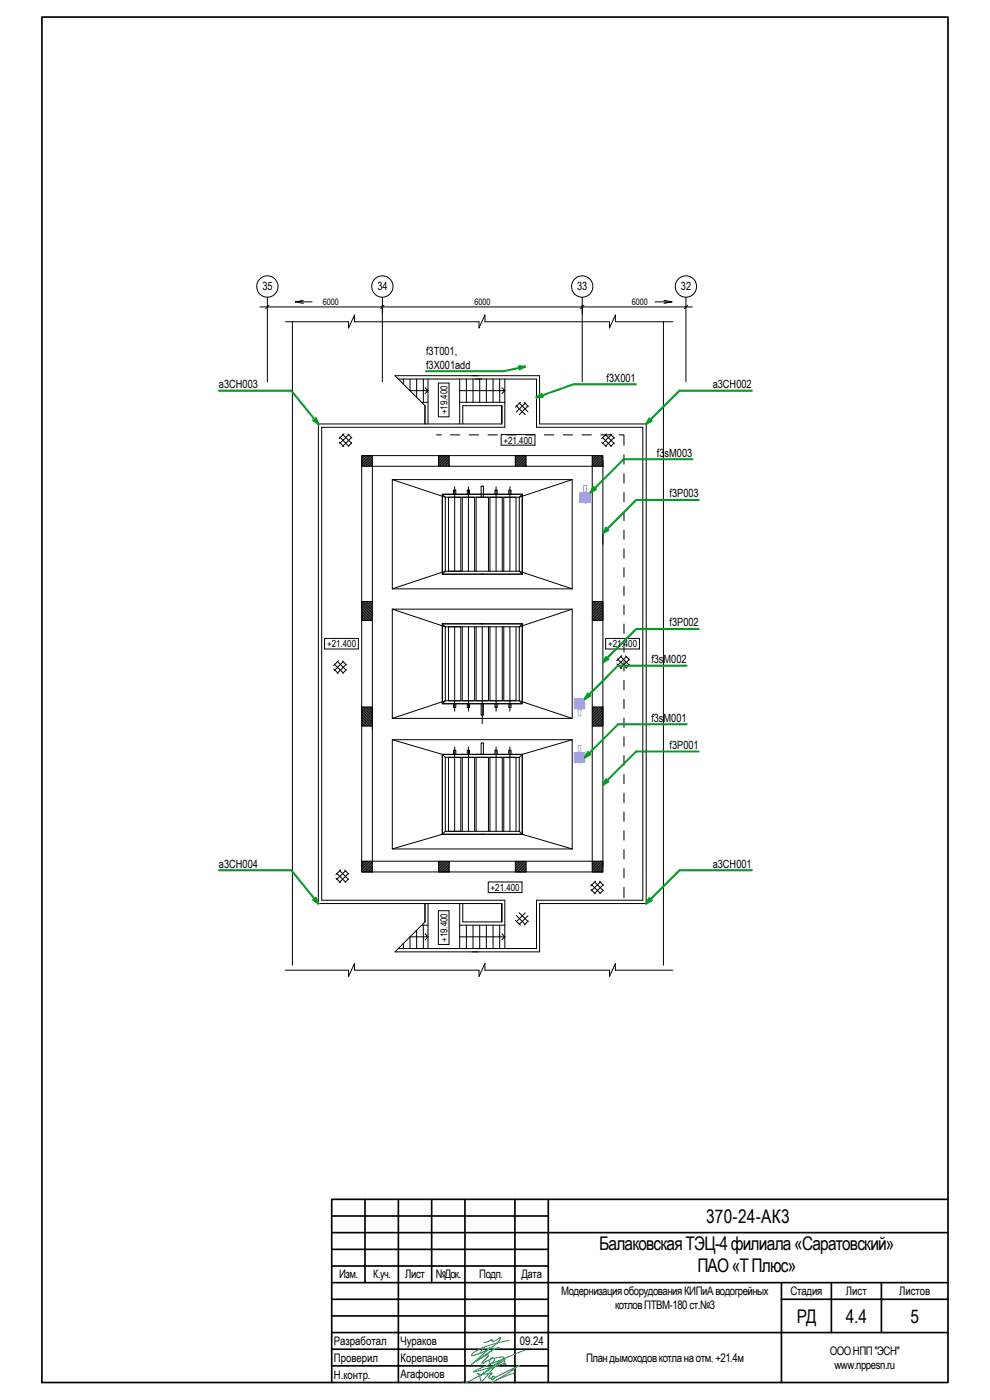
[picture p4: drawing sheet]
<svg xmlns="http://www.w3.org/2000/svg" width="297mm" height="420mm" viewBox="0 0 297 420" stroke-linecap="round" stroke-linejoin="round" font-family="sans-serif">
<g fill="none" stroke="#000" stroke-width=".5">
<path d="M12.6 5.1h271.8v409.8h-271.8zM109.5 359.9v25M119.5 359.9v55M129.5 359.9v25M139.5 359.9v55M154.5 359.9v55M164.5 359.9v55M284.4 359.9h-184.9v55M99.5 364.9h65M99.5 374.9h65M99.5 379.9h65M99.5 369.9h184.9"/>
<path d="M99.5 389.9h65M99.5 399.9h184.9M99.5 394.9h65M99.5 384.9h184.9M234.5 389.9h49.9M234.5 384.9v30M249.4 384.9v15M264.5 384.9v15M99.5 409.9h65M99.5 404.9h65"/>
</g>
<path d="M139 414.6l-.1 .3M147.6 414.9l4.9-2.8 3.4-2.4-5.5 2.8a3.8 3.8 0 0 1-2.6 1 .36 .36 0 0 1 .3-.5 .36 .36 0 0 1 .4 .5 .6 .6 0 0 1-.4 .6 .6 .6 0 0 1-.7-.3l.3-.4-1 .2a1.83 1.83 0 0 1 1-1.5h-.1a7.5 7.5 0 0 1-4.3 .1l.2-.1a1.22 1.22 0 0 1 .6 1.5 .56 .56 0 0 0 .2 .8 .56 .56 0 0 0 .8-.2l1.4-1.7a15.5 15.5 0 0 1 4.8-4.7h.2l.1 .2-3.4 2.3-6.8 4-1.7 .6M152.8 402.4a24.8 24.8 0 0 0-11 3.7l-.3 .7a14.6 14.6 0 0 0 8.4-4.7l.2-.7-2.1 1.2a.32 .32 0 0 1-.4-.2 .32 .32 0 0 1 .1-.4l-1.5 .7-1 .2M154.3 412l-3.8 1.4-3 1.5M157.5 405.2l-13.4 5.4-2.1 1.1 9.7-2.4 .1 .2-.3 .2-.4-.4 .3-.6a.46 .46 0 0 0-.1-.6 .46 .46 0 0 0-.5 0l-7 5 7.4-5.7-.6-.2-3.4 .6a.63 .63 0 0 1 1-.1 .63 .63 0 0 1-.1 1l-1.1 .6-.3-.4 .3-1-2.4 1.3v-.2l2-2.1-.2-.3-3.9 2.1 5.4-3.6 1.9-.6-1.9 .6-6.4 4.4 5.7-5.1-1.2 .4-.9-.3-1.1 1.6" fill="none" stroke="#008080" stroke-width=".3"/>
<g fill="none" stroke="#000" stroke-width=".3">
<path d="M78 92.1h129.7M80.2 89.2v25.4M80.7 91.6l-1 1M85.6 96.6h19v1.8l1.8-3.8v2h37.3v1.8l1.8-3.8v2h37.4v1.8l1.7-3.8v2h17.3M87.7 96.6v193.1M88.6 90.6l2.4 .4M91 90.1l-2.4 .5h5M114.7 89.2v25.4M115.2 91.6l-1 1M174.7 89.2v25.4M175.2 91.6l-1 1M196.6 90.6h5l-2.4 .4"/>
<path d="M199.1 96.6v193.1M199.2 90.1l2.4 .5M205.8 89.2v25.4M206.3 91.6l-1 1M119.5 113.8h41.5v14.4h31.9v142h-31.9v14.5h-41.5M121 113.8v1.5M123 113.8v3.4h5.4l-.8 .9M125 113.8v5.4M127 113.8v6.9M127.6 116.4l.8 .8M128.4 113.8v13.4M131.5 115h3.2v10.1h-3.2z"/>
<path d="M137.9 113.8v13.4M139.9 113.8v6.9M141.9 113.8v6.9M143.9 113.8v6.9M145.9 113.8v6.9M147.9 113.8v6.9M149.9 113.8v6.9M150.6 116.4l.9 .8h-13.6M151.5 113.8v14.4h-55v142h55v14.5M151.5 117.2l-.9 .9M101.8 132.7l1.3 1.3M101.9 131.2l2.7 2.7"/>
<path d="M102.8 130.3l2.7 2.7M103.2 130.2l-1.5 1.5M104.4 130.2l1.2 1.2M104.7 130.4l-2.7 2.7M105.5 132.9l-1 1M105.5 131.3l-2.7 2.6M108.5 136.7h3.2v3.2h-3.2zM108.5 136.7h69.2M108.5 138.2v122M108.8 136.7l-.3 .3M109.3 136.7l-.8 .8M109.7 136.7l-1.2 1.2"/>
<path d="M110.2 136.7l-1.7 1.7M110.7 136.7l-2.2 2.2M111.1 136.7l-2.6 2.6M111.6 136.7l-3.1 3.1M111.7 137.1l-2.8 2.8M111.7 137.5l-2.4 2.4M111.7 138l-1.9 1.9M111.7 138.5l-1.4 1.4M111.7 138.9l-1 1M111.7 139.4l-.5 .5M111.7 139.8l-.1 .1M111.7 139.9h19.9"/>
<path d="M111.7 139.9v118.6h19.9M126.5 120.7h1.9M127.5 127.2v-5.4l-9-9h43.4v14.4h32v144h-32v14.5h-43.4l9-9v-5.5M131 130.5h1.4M131.6 136.7h3.2v3.2h-3.2zM132 136.7l-.4 .5M132.5 136.7l-.9 .9M133 136.7l-1.4 1.4M133.4 136.7l-1.8 1.9M133.9 136.7l-2.3 2.3M134.4 136.7l-2.8 2.8M134.8 136.8l-3.2 3.1"/>
<path d="M134.8 137.2l-2.7 2.7M134.8 137.7l-2.3 2.2M134.8 138.2l-1.8 1.7M134.8 138.6l-1.3 1.3M134.8 139.1l-.9 .8M134.8 139.6l-.4 .3M134.8 139.9h19.8M135.1 130.5h2.8M137.9 120.7h13.6M140.8 130.5h2.8M146.4 130.5h2.8M150.4 130.4h10.1v3.2h-10.1z"/>
<path d="M150.6 127.2h-55.1v144h55.1M150.6 127.2v-5.4v5.4M150.6 121.8h-11.7v5.4M152 130.5h2.9M154.6 136.7h3.2v3.2h-3.2zM154.8 136.7l-.2 .2M154.9 121.7l2.7 2.7M155.3 136.7l-.7 .7M155.7 120.9l2.7 2.7M155.7 136.7l-1.1 1.1M156.1 120.7l-1.4 1.5M156.2 136.7l-1.6 1.6"/>
<path d="M156.7 136.7l-2.1 2.1M157.1 136.7l-2.5 2.5M157.3 120.8l1.2 1.2M157.6 136.7l-3 3M157.6 120.9l-2.7 2.8M157.7 130.5h2.8M157.8 137l-2.9 2.9M157.8 137.4l-2.5 2.5M157.8 137.9l-2 2M157.8 138.4l-1.5 1.5M157.8 138.8l-1.1 1.1M157.8 139.3l-.6 .6"/>
<path d="M157.8 139.7l-.2 .2M157.8 139.9h19.9v118.6h-19.9l-3.2 3.2M158.4 121.8l-2.6 2.7M163.3 130.5h2.9M169 130.5h2.8M174.6 130.5h2.8M177.7 136.7h3.2v3.2h-3.2zM178 136.7l-.3 .4M178.5 136.7l-.8 .8M179 136.7l-1.3 1.3M179.4 136.7l-1.7 1.8M179.9 136.7l-2.2 2.2"/>
<path d="M180.3 130.5h2.8M180.4 136.7l-2.7 2.7M180.6 132.7l1.3 1.3M180.7 131.2l2.7 2.7M180.8 136.7l-3.1 3.2M180.9 137.1l-2.8 2.8M180.9 137.6l-2.3 2.3M180.9 138.1l-1.9 1.8M180.9 138.5l-1.4 1.4M180.9 139l-.9 .9M180.9 139.5l-.5 .4M180.9 139.9h.1"/>
<path d="M180.9 138.2v122M181.6 130.4l2.7 2.7M182 130.2l-1.5 1.5M183.1 130.3l1.2 1.2M183.5 130.4l-2.8 2.7M184.3 131.3l-2.7 2.7M184.3 132.9l-1 1.1M185.8 130.5h1.4v3.2M187.2 136.5v2.8M117.7 143.9h54v32.8M117.7 143.9v32.8l15.9-5.3-.9 .9M117.7 143.9l15.9 5.3-.9-.9"/>
<path d="M132.7 148.3h24v24h-24zM133.6 149.2h22.2v22.2h-22.2zM134.6 149.2h3.7v22.2h-3.7zM136.1 148.3v-1.2h.7v1.2M136.4 146.1v25.3M140.2 148.3v-1.2h.7v1.2M140.5 146.1v25.3M144.4 149.3v-3.4h.6v3.4M148.5 148.3v-1.2h.7v1.2M148.8 146.1v25.3M152.7 148.3v-1.2h.6v1.2M153 146.1v25.3"/>
<path d="M171.7 143.9l-15.9 5.3 .9-.9M187.2 142.1v2.9M187.2 147.8v2.8M187.2 153.4v2.9M187.2 159.1v2.8M117.7 176.7h54M138.7 171.4v-22.2h3.7v22.2M142.9 171.4v-22.2h3.7v22.2M144.4 172.3h.6M147 171.4v-22.2h3.7v22.2M151.2 171.4v-22.2h3.6v22.2M155.8 171.4l.9 .9"/>
<path d="M155.8 171.4l15.9 5.3M187.2 164.7v2.8M187.2 170.3v2.9M187.2 176v2.8M97.4 191.6h10.1v3.2h-10.1zM100.3 199.3l2.7 2.7M101.2 198.4l2.6 2.7M101.6 198.3l-1.5 1.5M102.7 198.4l1.2 1.1M103.1 198.5l-2.8 2.7M103.9 199.4l-2.7 2.6M108.5 186l.2 .2"/>
<path d="M108.5 185.5l.7 .7M108.5 185.1l1.2 1.1M108.5 184.6l1.6 1.6M108.5 184.2l2.1 2M108.5 183.7l2.5 2.5M108.5 183.2l3 3M108.5 180.9l3.2 3.2M108.5 181.4l3.2 3.2M108.5 181.8l3.2 3.2M108.5 182.3l3.2 3.2M108.5 182.8l3.2 3.1M108.6 180.5l3.1 3.1"/>
<path d="M109.1 180.5l2.6 2.7M109.5 180.5l2.2 2.2M110 180.5l1.7 1.7M110.5 180.5l1.2 1.3M110.9 180.5l.8 .8M111.4 180.5l.3 .3M111.7 180.5h-3.2v5.7h3.2M117.7 182.8v32.8l15.9-5.3-.9 .9M117.7 182.8l15.9 5.3-.9-.9M117.7 182.8h54M132.7 187.2h24v24h-24zM133.6 188.1h22.2v22.2h-22.2z"/>
<path d="M134.6 188.1h3.7v22.2h-3.7zM136.4 188.1v25.3M138.7 188.1v22.2h3.7v-22.2M140.5 188.1v25.3M142.9 188.1v22.2h3.7v-22.2M144.4 187.2h.6M144.7 188.1v29.1M147 188.1v22.2h3.7v-22.2M148.8 188.1v25.3M151.2 188.1v22.2h3.6v-22.2M153 188.1v25.3M156.7 187.2l-.9 .9"/>
<path d="M171.7 182.8l-15.9 5.3M171.7 182.8v32.8h-54M177.7 180.5h3.2v5.7h-3.2M178 180.5l-.3 .3M178.5 180.5l-.8 .8M178.9 180.5l-1.2 1.3M179.4 180.5l-1.7 1.7M179.9 180.5l-2.2 2.2M180.3 180.5l-2.6 2.7M180.8 180.5l-3.1 3.1M180.9 180.9l-3.2 3.2M180.9 181.4l-3.2 3.2"/>
<path d="M180.9 181.8l-3.2 3.2M180.9 182.3l-3.2 3.2M180.9 182.8l-3.2 3.1M180.9 183.2l-3 3M180.9 183.7l-2.5 2.5M180.9 186l-.2 .2M180.9 184.2l-2.1 2M180.9 184.6l-1.6 1.6M180.9 185.1l-1.2 1.1M180.9 185.5l-.7 .7M181.7 191.6h10.2v3.2h-10.2zM185.1 199.3l1.4 1.3"/>
<path d="M185.3 197.8l2.7 2.7M186.1 196.9l2.7 2.7M186.5 196.8l-1.4 1.4M187.2 181.6v2.8M187.2 187.3v2.8M187.2 192.9v2.8M187.2 198.6v2.8M187.7 196.8l1.2 1.2M188 197l-2.7 2.7M188.8 197.9l-2.6 2.6M188.8 199.5l-1 1M100.1 200.8l1.4 1.3"/>
<path d="M103.9 201l-1 1M108.5 217.8l.1 .1M108.5 212.2v5.7h3.2M108.5 212.2h3.2v6.7M108.5 217.4l.6 .5M108.5 216.9l1 1M108.5 216.4l1.5 1.5M108.5 216l1.9 1.9M108.5 212.2l3.2 3.2M108.5 212.7l3.2 3.2M108.5 213.2l3.2 3.2M108.5 213.6l3.2 3.2"/>
<path d="M108.5 214.1l3.2 3.2M108.5 214.6l3.2 3.2M108.5 215.5l2.4 2.4M108.5 215l2.9 2.9M108.9 212.2l2.8 2.8M109.4 212.2l2.3 2.3M109.9 212.2l1.8 1.9M110.3 212.2l1.4 1.4M110.8 212.2l.9 .9M111.3 212.2l.4 .5M136.1 211.2v1.1h.7v-1.1M140.2 211.2v1.1h.7v-1.1"/>
<path d="M144.4 211.2v3.4h.6v-3.4M148.5 211.2v1.1h.7v-1.1M152.7 211.2v1.1h.6v-1.1M156.7 211.2l-.9-.9 15.9 5.3M177.7 212.2h3.2M178.1 212.2l-.4 .5M178.6 212.2l-.9 .9M179.1 212.2l-1.4 1.4M179.5 212.2l-1.8 1.9M180 212.2l-2.3 2.3M180.5 212.2l-2.8 2.8M180.9 215l-2.9 2.9"/>
<path d="M180.9 215.5l-2.4 2.4M180.9 212.2l-3.2 3.2M180.9 212.7l-3.2 3.2M180.9 213.2l-3.2 3.2M180.9 213.6l-3.2 3.2M180.9 214.1l-3.2 3.2M180.9 214.6l-3.2 3.2M180.9 216l-1.9 1.9M180.9 216.4l-1.5 1.5M180.9 216.9l-1 1M180.9 217.4l-.6 .5M180.9 212.2v5.7h-3.2"/>
<path d="M180.9 217.8l-.1 .1M187.2 204.2v2.8M187.2 209.8v2.9M187.2 215.5v2.8M117.7 222h54v32.8M132.7 226.4h24v24h-24zM133.6 227.3l-.9-.9-15-4.4v32.8M133.6 227.3h22.2v22.2h-22.2zM134.6 227.3h3.7v22.2h-3.7zM136.1 226.4v-1.2h.7v1.2M136.4 224.2v25.3M140.2 226.4v-1.2h.7v1.2"/>
<path d="M140.5 224.2v25.3M144.4 226.4v-3.5h.6v3.5M148.5 226.4v-1.2h.7v1.2M148.8 224.2v25.3M152.7 226.4v-1.2h.6v1.2M153 224.2v25.3M171.7 222l-15 4.4-.9 .9M187.2 221.1v2.8M187.2 226.8v2.8M187.2 232.4v2.8M187.2 238v2.9M108.5 258.5h3.2v3.2h-3.2z"/>
<path d="M108.6 258.5h-.1M109 258.5l-.5 .5M109.5 258.5l-1 .9M109.9 258.5l-1.4 1.4M110.4 258.5l-1.9 1.9M110.9 258.5l-2.4 2.3M111.3 258.5l-2.8 2.8M111.7 258.6l-3.1 3.1M111.7 259l-2.6 2.7M111.7 259.5l-2.2 2.2M111.7 259.9l-1.7 1.8M117.7 254.8h54"/>
<path d="M131.6 258.5h3.2v3.2h-3.2zM131.8 258.5l-.2 .2M132.2 258.5l-.6 .6M132.7 250.4l-15 4.4M132.7 258.5l-1.1 1.1M133.2 258.5l-1.6 1.6M133.6 249.5l-.9 .9M133.6 258.5l-2 2M134.1 258.5l-2.5 2.5M134.6 258.5l-3 3M134.8 258.7l-3 3M134.8 259.2l-2.5 2.5"/>
<path d="M134.8 259.7l-2 2M134.8 258.5h19.8M138.7 249.5v-22.2h3.7v22.2M142.9 249.5v-22.2h3.7v22.2M144.4 250.4h.6M147 249.5v-22.2h3.7v22.2M151.2 249.5v-22.2h3.6v22.2M154.6 258.5h3.2v3.2h-3.2zM155 258.5l-.4 .4M155.5 258.5l-.9 .8M155.8 249.5l.9 .9M156 258.5l-1.4 1.3"/>
<path d="M156.4 258.5l-1.8 1.8M156.7 250.4l15 4.4M156.9 258.5l-2.3 2.2M157.4 258.5l-2.8 2.7M157.8 258.9l-2.7 2.8M157.8 259.4l-2.2 2.3M157.8 259.9l-1.8 1.8M177.7 258.5h3.2v3.2h-3.2zM177.8 258.5l-.1 .1M178.3 258.5l-.6 .5M178.7 258.5l-1 1M179.2 258.5l-1.5 1.5"/>
<path d="M179.7 258.5l-2 1.9M180.1 258.5l-2.4 2.4M180.6 258.5l-2.9 2.9M180.9 258.6l-3.1 3.1M180.9 259.1l-2.6 2.6M180.9 259.6l-2.1 2.1M187.2 243.7v2.8M187.2 249.3v2.9M187.2 255v2.8M100.8 263.5l1.4 1.4M101 262l2.7 2.8M101.8 261.2l2.7 2.7"/>
<path d="M102.3 261l-1.5 1.5M103.4 261.1l1.2 1.2M103.7 261.3l-2.7 2.7M104.5 262.1l-2.6 2.7M104.6 263.8l-1.1 1M108.5 261.7h72.4M111.7 260.4l-1.2 1.3M111.7 260.9l-.8 .8M111.7 261.3l-.3 .4M125 279.2v5.5M126.5 277.7h1.9M127 277.7v7"/>
<path d="M128.4 271.2v13.5M131.5 273.3h3.2v10.1h-3.2zM134.8 260.1l-1.6 1.6M134.8 260.6l-1.1 1.1M134.8 261.1l-.6 .6M134.8 261.5l-.2 .2M137.9 271.2v13.5M137.9 277.7h13.6M138.9 271.2v5.5h11.7M139.9 277.7v7M141.9 277.7v7M143.9 277.7v7"/>
<path d="M145.9 277.7v7M146.5 264.7h10.1v3.2h-10.1zM147.9 277.7v7M149.9 277.7v7M150.6 271.2v5.5v-5.5M154.7 276.2l1.4 1.5M154.9 274.7l2.7 2.8M155.8 273.9l2.6 2.7M157.6 274l-2.7 2.7M157.8 260.3l-1.3 1.4M157.8 260.8l-.9 .9M157.8 261.3l-.4 .4"/>
<path d="M158.4 274.8l-2.7 2.7M158.5 276.4l-1.2 1.2M177.3 266.9l1.3 1.4M177.4 265.4l2.7 2.7M178.3 264.6l2.7 2.7M178.7 264.4l-1.5 1.5M179.9 264.5l1.2 1.2M180.2 264.6l-2.8 2.8M180.9 260l-1.7 1.7M180.9 260.5l-1.2 1.2M180.9 261l-.7 .7M180.9 261.4l-.3 .3"/>
<path d="M181 265.5l-2.7 2.7M181 267.2l-1 1M187.2 260.6v2.8M187.2 266.3v3.1M85.6 291.2h19v1.8l1.8-3.8v2h37.3v1.8l1.8-3.8v2h37.4v1.8l1.7-3.8v2h17.3M121 283.2v1.5M127.6 280.3l.8 .9h-5.4v3.5M128.4 281.2l-.8 .8M137.9 281.2h13.6l-.9 .8M150.6 280.3l.9 .9"/>
<circle cx="80.2" cy="86" r="3.2"/>
<circle cx="114.7" cy="86" r="3.2"/>
<circle cx="174.7" cy="86" r="3.2"/>
<circle cx="205.8" cy="86" r="3.2"/>
</g>
<g fill="none" stroke="#9f9fff" stroke-width=".3">
<path d="M174 150.7h.1M174 150.5l.3 .2M174 150.2l.5 .5M174 150l.8 .7M174 149.8l1 .9M174 149.6l1.2 1.1M174 149.3l1.4 1.4M174 149.1l1.7 1.6M174 148.9l1.9 1.8M174 148.7l2.1 2M174 148.4l2.3 2.3M174 148.2l2.6 2.5"/>
<path d="M174 148l2.8 2.7M174 147.8h3.1v2.9h-3.1zM174.1 147.8l2.9 2.9M174.3 147.8l2.8 2.9M174.5 147.8l2.6 2.7M174.7 147.8l2.4 2.4M174.9 147.8l2.2 2.2M175.2 145.6h.8v2.2h-.8zM175.2 147.8l1.9 2M175.4 147.8l1.7 1.8M175.6 147.4v3.7M175.6 147.8l1.5 1.6"/>
<path d="M175.8 147.8l1.3 1.3M176.1 147.8l1 1.1M176.3 147.8l.8 .9M176.5 147.8l.6 .7M176.7 147.8l.4 .4M177 147.8l.1 .2M172.3 212.5l.2 .2M172.3 212.3l.4 .4M172.3 212.1l.7 .6M172.3 211.8l.9 .9M172.3 211.6l1.1 1.1M172.3 211.4l1.3 1.3"/>
<path d="M172.3 211.2l1.5 1.5M172.3 210.9l1.8 1.8M172.3 210.7l2 2M172.3 210.5l2.2 2.2M172.3 210.3l2.5 2.4M172.3 210.1l2.7 2.6M172.3 209.8l2.9 2.9M172.3 209.8h3.2v2.9h-3.2zM172.5 209.8l2.9 2.9M172.7 209.8l2.8 2.7M172.9 209.8l2.6 2.5M173.1 209.8l2.4 2.3"/>
<path d="M173.4 209.8l2.1 2.1M173.5 212.7h.8v2.2h-.8zM173.6 209.8l1.9 1.8M173.8 209.8l1.7 1.6M173.9 209.4v3.7M174 209.8l1.5 1.4M174.3 209.8l1.2 1.2M174.5 209.8l1 .9M174.7 209.8l.8 .7M174.9 209.8l.6 .5M175.2 209.8l.3 .3M175.4 209.8h.1"/>
<path d="M172.3 228.7l.1 .1M172.3 228.5l.3 .3M172.3 228.3l.5 .5M172.3 228.1l.8 .7M172.3 227.8l1 1M172.3 227.6l1.2 1.2M172.3 227.4l1.4 1.4M172.3 227.2l1.6 1.6M172.3 226.9l1.9 1.9M172.3 226.7l2.1 2.1M172.3 226.5l2.3 2.3M172.3 226.3l2.5 2.5"/>
<path d="M172.3 226.1l2.8 2.7M172.3 225.9h3.2v2.9h-3.2zM172.4 225.9l2.9 2.9M172.6 225.9l2.9 2.8M172.8 225.9l2.7 2.6M173 225.9l2.5 2.4M173.2 225.9l2.3 2.2M173.5 223.7h.8v2.2h-.8zM173.5 225.9l2 2M173.7 225.9l1.8 1.7M173.9 225.5v3.7M173.9 225.9l1.6 1.5"/>
<path d="M174.1 225.9l1.4 1.3M174.4 225.9l1.1 1.1M174.6 225.9l.9 .8M174.8 225.9l.7 .6M175 225.9l.5 .4M175.3 225.9l.2 .2"/>
</g>
<g fill="none" stroke="#029e21" stroke-width=".6">
<path d="M65.7 117.2h21.7l8.1 10M155.6 109.9l2 .1M157.6 110l-6.4 1.4h-23.4M157.6 110l-1.7 .9M162.6 118.2l-1.6 1.1M162.9 119.1l-1.9 .2M190.8 115.3h-18.8l-11 4M225.6 117.2h-21.7l-10 10M94 126.1l1.5 1.1M94.7 125.5l.8 1.7M194.8 125.6l-.9 1.6M195.6 126.3l-1.7 .9"/>
<path d="M207.8 137.8h-20.7l-10 10M178.1 146.2l-1 1.6M178.8 146.9l-1.7 .9M181.8 158.4l-.9 1.6M182.6 159.1l-1.7 .9M209.6 150.1h-18.7l-10 9.9M181.8 197.1l-.9 1.7M182.6 197.8l-1.7 1M206 199.8h-20.6l-9.9 10M209.6 188.8h-18.7l-10 10M176.4 208.1l-.9 1.7M177.1 208.8l-1.6 1"/>
<path d="M206 217.4h-20.6l-9.9 10M176.4 225.7l-.9 1.7M177.1 226.4l-1.6 1M181.8 233.9l-.9 1.6M182.6 234.6l-1.7 .9M209.6 225.5h-18.7l-10 10M65.7 261.2h21.7l8.1 10M94 270l1.5 1.2M94.7 269.4l.8 1.8M194.8 269.5l-.9 1.7M195.6 270.2l-1.7 1M225.6 261.2h-21.7l-10 10"/>
</g>
<g font-size="5.7">
<text x="211.9" y="366.9">370-24-АК3</text>
<text x="179.8" y="375.2">БалаковскаяТЭЦ-4филиала«Саратовский»</text>
<text x="209.2" y="381.8">ПАО«ТПлюс»</text>
<text x="239.1" y="396.9">РД</text>
<text x="253.8" y="396.9">4.4</text>
<text x="273.2" y="396.9">5</text>
</g>
<g font-size="3.5">
<text x="101.8" y="383.6">Изм.</text>
<text x="112" y="383.6">К.уч.</text>
<text x="121.6" y="383.6">Лист</text>
<text x="130.8" y="383.6">№Док.</text>
<text x="143.8" y="383.6">Подп.</text>
<text x="156.4" y="383.6">Дата</text>
<text x="168.4" y="388.7">МодернизацияоборудованияКИПиАводогрейных</text>
<text x="237.2" y="388.7">Стадия</text>
<text x="253.8" y="388.7">Лист</text>
<text x="269.8" y="388.7">Листов</text>
<text x="184.5" y="392.8">котловПТВМ-180ст.№3</text>
<text x="100.1" y="403.7">Разработал</text>
<text x="120.1" y="403.6">Чураков</text>
<text x="156" y="403.8">09.24</text>
<text x="249" y="406.6">ОООНПП&quot;ЭСН&quot;</text>
<text x="100.1" y="408.6">Проверил</text>
<text x="100.1" y="413.9">Н.контр.</text>
<text x="120.1" y="413.6">Агафонов</text>
<text x="120.1" y="408.8">Корепанов</text>
<text x="175.8" y="408.7">Пландымоходовкотланаотм. +21.4м</text>
<text x="250.4" y="410.7">www.nppesn.ru</text>
</g>
<g font-size="3.4">
<text x="78.7" y="87.2">35</text>
<text x="113.2" y="87.2">34</text>
<text x="173.2" y="87.2">33</text>
<text x="204.3" y="87.2">32</text>
<text x="127.8" y="106.7">f3T001,</text>
<text x="127.8" y="110.6">f3X001add</text>
<text x="65.7" y="116.5">а3СН003</text>
<text x="182" y="114.6">f3X001</text>
<text x="213.9" y="116.5">а3СН002</text>
<text x="197.1" y="137">f3sM003</text>
<text x="200.9" y="149.3">f3P003</text>
<text x="200.9" y="188">f3P002</text>
<text x="195.4" y="199">f3sM002</text>
<text x="195.4" y="216.6">f3sM001</text>
<text x="200.9" y="224.7">f3P001</text>
<text x="65.7" y="260.4">а3СН004</text>
<text x="213.9" y="260.4">а3СН001</text>
</g>
<g font-size="2.9">
<text x="134.2" y="124.4" transform="rotate(-90 134.2 124.4)">+19.400</text>
<text x="151.1" y="133.1">+21.400</text>
<text x="98.1" y="194.1">+21.400</text>
<text x="182.5" y="194.1">+21.400</text>
<text x="147.2" y="267.4">+21.400</text>
<text x="134.2" y="282.7" transform="rotate(-90 134.2 282.7)">+19.400</text>
</g>
<g font-size="2.7">
<text x="96.9" y="91.4">6000</text>
<text x="142.3" y="91.4">6000</text>
<text x="189.6" y="91.4">6000</text>
</g>
</svg>
